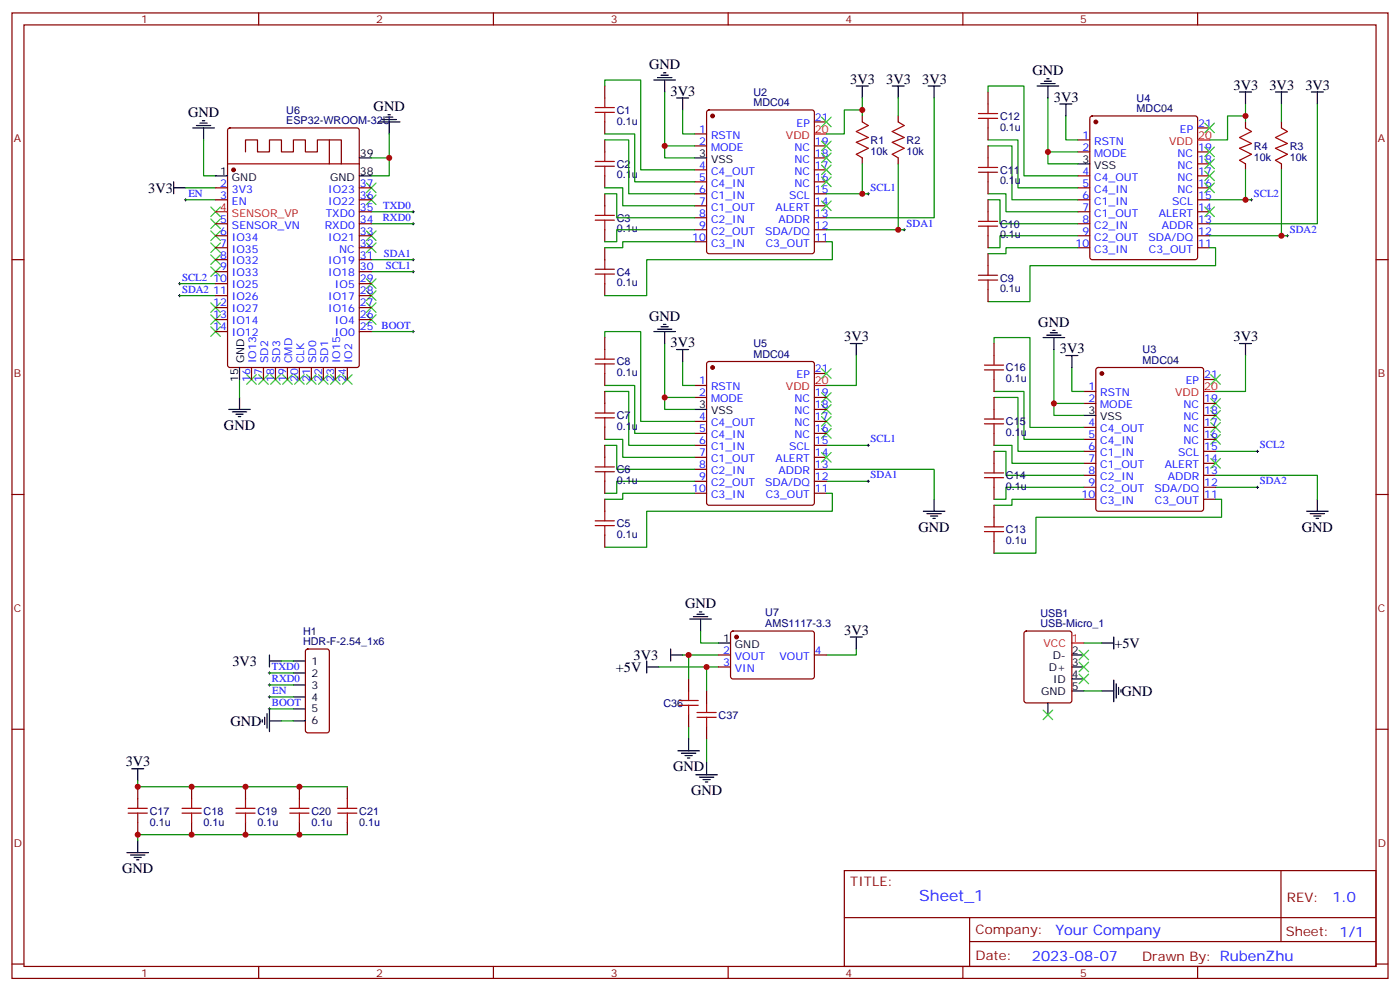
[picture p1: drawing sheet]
<svg xmlns="http://www.w3.org/2000/svg" width="412mm" height="292mm" viewBox="0 0 412 292" stroke-linecap="round" stroke-linejoin="round" font-family="sans-serif">
<g fill="none" stroke="#870000" stroke-width=".35">
<path d="M3.5 3.8h405.4v284.3h-405.4zM7.1 7.3h398.2v277.3h-398.2zM76.2 3.8v3.5M145.3 3.8v3.5M214.5 3.8v3.5M283.6 3.8v3.5M352.8 3.8v3.5M67.3 37.9l.4-.2h37.4l.7 .4v69.4l-.4 .7h-37.7l-.6-.4-.1-69.4zM178.2 25.3v3.6M178.2 35.9v3.5M204.6 39.4h3.5M208.4 32.6l.4-.2h30.4l.5 .2 .2 .5v40.9l-.2 .5-.5 .2h-30.4l-.5-.2-.2-.5v-40.9z"/>
<path d="M239.9 35.9h3.5M254 34.1v1.8M264.6 34.1v1.8M291 27.1v3.5M291 37.7v3.5M321.3 34.4l.4-.3h30.4l.5 .3 .2 .5v40.9l-.3 .5-.4 .2h-30.4l-.5-.3-.2-.4v-40.9zM352.8 37.7h3.5M366.9 35.9v1.8M377.5 35.9v1.8M63.5 55.3h3.5M63.5 58.8h3.5M67 48.3h38.8"/>
<path d="M72.3 44.7v-3.5h3.5v3.5h3.6v-3.5h3.5v3.5h3.5v-3.5h3.6v3.5h3.5v-3.5h7v7.1M97 41.2v7.1M105.8 55.3h3.6M105.8 58.8h3.6M178.2 41.2v3.5M178.2 51.8v3.5M178.2 57.1v3.5M204.6 43h3.5M204.6 50h3.5M204.6 53.6h3.5M204.6 57.1h3.5M239.9 43h3.5"/>
<path d="M239.9 50h3.5M239.9 53.6h3.5M239.9 57.1h3.5M239.9 46.5h3.5M254 46.5v1.8M264.6 46.5v1.8M291 43v3.5M291 53.6v3.5M291 58.8v3.6M317.5 41.2h3.5M317.5 44.7h3.5M317.5 51.8h3.5"/>
<path d="M317.5 55.3h3.5M317.5 58.8h3.5M352.8 44.7h3.5M352.8 51.8h3.5M352.8 55.3h3.5M352.8 58.8h3.5M352.8 48.3h3.5M366.9 48.3v1.7M377.5 48.3v1.7M3.5 76.5h3.6M63.5 76.5h3.5M63.5 65.9h3.5"/>
<path d="M63.5 69.4h3.5M63.5 73h3.5M105.8 76.5h3.6M105.8 62.4h3.6M105.8 65.9h3.6M105.8 69.4h3.6M105.8 73h3.6M178.2 67.7v3.5M178.2 73v3.5M204.6 60.6h3.5M204.6 64.1h3.5M204.6 67.7h3.5"/>
<path d="M204.6 71.2h3.5M239.9 60.6h3.5M239.9 64.1h3.5M239.9 67.7h3.5M239.9 71.2h3.5M291 69.4v3.6M291 74.7v3.5M317.5 62.4h3.5M317.5 65.9h3.5M317.5 69.4h3.5M317.5 73h3.5M352.8 62.4h3.5"/>
<path d="M352.8 65.9h3.5M352.8 69.4h3.5M352.8 73h3.5M405.3 76.5h3.6M63.5 80h3.5M63.5 83.5h3.5M63.5 87.1h3.5M63.5 90.6h3.5M63.5 94.1h3.5M63.5 97.6h3.5M105.8 80h3.6M105.8 83.5h3.6"/>
<path d="M105.8 87.1h3.6M105.8 90.6h3.6M105.8 94.1h3.6M105.8 97.6h3.6M178.2 83.5v3.6M178.2 99.4v3.5M291 85.3v3.5M74.1 108.2v3.6M77.6 108.2v3.6M81.1 108.2v3.6M84.7 108.2v3.6M88.2 108.2v3.6"/>
<path d="M91.7 108.2v3.6M95.2 108.2v3.6M98.8 108.2v3.6M102.3 108.2v3.6M178.2 110v3.5M178.2 115.3v3.5M204.6 113.5h3.5M204.6 117.1h3.5M208.4 106.7l.4-.2h30.4l.5 .2 .2 .5v40.9l-.2 .5-.5 .2h-30.4l-.5-.2-.2-.5v-40.9zM239.9 117.1h3.5M239.9 110h3.5M292.8 101.2v3.5"/>
<path d="M292.8 111.8v3.5M292.8 117.1v3.5M319.3 115.3h3.5M319.3 118.8h3.5M323 108.4l.5-.2h30.3l.5 .2 .2 .5v41l-.2 .5-.5 .2h-30.3l-.5-.3-.2-.4v-41zM354.5 118.8h3.6M354.5 111.8h3.6M178.2 125.9v3.5M178.2 131.2v3.5M204.6 124.1h3.5M204.6 127.6h3.5M204.6 131.2h3.5"/>
<path d="M204.6 134.7h3.5M204.6 138.2h3.5M239.9 124.1h3.5M239.9 127.6h3.5M239.9 131.2h3.5M239.9 134.7h3.5M239.9 138.2h3.5M239.9 120.6h3.5M292.8 127.6v3.6M292.8 132.9v3.6M319.3 125.9h3.5M319.3 129.4h3.5"/>
<path d="M319.3 132.9h3.5M319.3 136.5h3.5M319.3 140h3.5M354.5 125.9h3.6M354.5 129.4h3.6M354.5 132.9h3.6M354.5 136.5h3.6M354.5 140h3.6M354.5 122.3h3.6M3.5 145.6h3.6M178.2 141.7v3.6M178.2 147v3.6"/>
<path d="M178.2 157.6v3.5M204.6 141.7h3.5M204.6 145.3h3.5M239.9 141.7h3.5M239.9 145.3h3.5M292.8 143.5v3.5M292.8 148.8v3.5M292.8 159.4v3.5M319.3 143.5h3.5M319.3 147h3.5M354.5 143.5h3.6M354.5 147h3.6"/>
<path d="M405.3 145.6h3.6M90.2 191.3l.5-.2h5.6l.7 .5v23.5l-.4 .7h-5.9l-.7-.4v-23.6zM202.8 200v3.5M211.7 192.9h3.5M211.7 196.4h3.5M215.4 186l.5-.2 23.6 .1 .4 .6-.1 13-.6 .5-23.6-.1-.4-.7v-12.7zM239.9 192.9h3.5M301.9 186l.4-.2h12.7l.7 .5v20l-.4 .7h-13l-.6-.5-.1-20zM3.5 214.8h3.6M202.8 210.5v3.6M208.1 203.5v3.5M208.1 214.1v3.5"/>
<path d="M405.3 214.8h3.6M40.6 231.7v3.5M56.4 231.7v3.5M72.3 231.7v3.5M88.2 231.7v3.5M102.3 231.7v3.5M40.6 242.3v3.5M56.4 242.3v3.5M72.3 242.3v3.5M88.2 242.3v3.5M102.3 242.3v3.5M248.7 256.4h156.6v28.2h-156.6z"/>
<path d="M377.3 256.4v20.9M248.7 270.2h156.5M285.6 277.3h119.6M285.6 270.2v14.2M3.5 283.9h3.6M76.2 284.6v3.5M145.3 284.6v3.5M214.5 284.6v3.5M283.6 284.6v3.5M352.8 284.6v3.5M405.3 283.9h3.6"/>
</g>
<g fill="#870000" stroke="#870000" stroke-width=".35">
<circle cx="209.9" cy="34.1" r=".53"/>
<circle cx="322.8" cy="35.9" r=".53"/>
<circle cx="324.6" cy="110" r=".53"/>
<circle cx="209.9" cy="108.2" r=".53"/>
<circle cx="217" cy="187.6" r=".53"/>
<circle cx="68.8" cy="50" r=".53"/>
</g>
<g fill="none" stroke="#000" stroke-width=".35">
<path d="M56.8 37.7h6.3M57.9 37h4.2M58.9 36.3h2.1M59.6 35.6h.7M60 37.7v3.5M111.5 35.9h6.3M112.5 35.2h4.3M113.6 34.5h2.1M114.3 33.8h.7M114.7 35.9v3.5M192.6 23.6h6.4M193.7 22.9h4.2"/>
<path d="M194.7 22.2h2.1M195.4 21.4h.7M195.8 23.6v3.5M199.3 28.9h3.5M201.1 28.9v3.5M252.2 25.3h3.6M254 25.3v3.6M262.8 25.3h3.5M264.6 25.3v3.6M273.4 25.3h3.5M275.2 25.3v3.6M305.5 25.3h6.4"/>
<path d="M306.6 24.6h4.2M307.6 23.9h2.1M308.3 23.2h.7M308.7 25.3v3.6M312.2 30.6h3.5M314 30.6v3.5M365.1 27.1h3.6M366.9 27.1v3.5M375.7 27.1h3.5M377.5 27.1v3.5M386.3 27.1h3.5M388.1 27.1v3.5"/>
<path d="M51.2 55.3h3.5M51.2 53.6v3.5M63.5 51.8h3.5M105.8 46.5h3.6M105.8 51.8h3.6M204.6 46.5h3.5M317.5 48.3h3.5M192.6 97.6h6.4M193.7 96.9h4.2M194.7 96.2h2.1M195.4 95.5h.7M195.8 97.6v3.6"/>
<path d="M307.3 99.4h6.3M308.3 98.7h4.3M309.4 98h2.1M310.1 97.3h.7M310.4 99.4v3.5M70.6 108.2v3.6M70.6 117.1v3.5M199.3 102.9h3.5M201.1 102.9v3.6M250.5 101.2h3.5M252.2 101.2v3.5M314 104.7h3.5"/>
<path d="M315.7 104.7v3.5M365.1 101.2h3.6M366.9 101.2v3.5M67.4 120.6h6.3M68.4 121.3h4.3M69.5 122h2.1M70.2 122.7h.7M204.6 120.6h3.5M319.3 122.3h3.5M272 150.6h6.3M273 151.3h4.3M274.1 152h2.1"/>
<path d="M274.8 152.7h.7M275.2 147v3.6M384.9 150.6h6.3M385.9 151.3h4.3M387 152h2.1M387.7 152.7h.7M388.1 147v3.6M79.4 194.7h3.5M79.4 192.9v3.5M86.4 194.7h3.6M86.4 198.2h3.6M190.5 196.4h3.5"/>
<path d="M190.5 194.7v3.5M197.6 192.9h3.5M197.6 191.1v3.6M203.2 182.3h6.3M204.3 181.6h4.2M205.3 180.9h2.1M206 180.2h.7M206.4 182.3v3.5M211.7 189.4h3.5M250.5 187.6h3.5M252.2 187.6v3.5M315.7 192.9h3.6"/>
<path d="M315.7 196.4h3.6M315.7 200h3.6M324.6 189.4h3.5M328.1 187.6v3.5M77.3 211.9v.8M78 211.2v2.2M78.7 210.2v4.2M79.4 212.3h3.5M79.4 209.1v6.4M86.4 201.7h3.6M86.4 205.2h3.6M86.4 208.8h3.6"/>
<path d="M86.4 212.3h3.6M202.8 217.6v3.5M308.7 207v3.5M315.7 203.5h3.6M324.6 203.5h3.5M328.1 200.3v6.4M328.8 201.4v4.2M329.5 202.4v2.1M330.2 203.1v.7M38.8 226.4h3.5M40.6 226.4v3.5M199.7 221.1h6.3"/>
<path d="M200.7 221.8h4.3M201.8 222.5h2.1M202.5 223.2h.7M205 228.2h6.3M206 228.9h4.3M207.1 229.6h2.1M207.8 230.3h.7M208.1 224.6v3.6M37.4 251.1h6.3M38.5 251.8h4.2M39.5 252.5h2.1M40.2 253.2h.7"/>
<path d="M40.6 247.6v3.5"/>
</g>
<path d="M239.9 39.4h3.5M352.8 41.2h3.5M63.5 62.4h3.5M239.9 113.5h3.5M354.5 115.3h3.6M315.7 189.4h3.6" fill="none" stroke="#f00" stroke-width=".35"/>
<g fill="none" stroke="#3c3" stroke-width=".35">
<path d="M242 34.5l2.8 2.8M244.8 34.5l-2.8 2.8M354.9 36.3l2.8 2.8M357.7 36.3l-2.8 2.8M107.9 57.4l2.9 2.9M107.9 53.9l2.9 2.8M110.8 57.4l-2.9 2.9M110.8 53.9l-2.9 2.8M242 41.6l2.8 2.8M242 45.1l2.8 2.8M242 48.6l2.8 2.8M242 52.1l2.8 2.9"/>
<path d="M242 59.2l2.8 2.8M244.8 41.6l-2.8 2.8M244.8 45.1l-2.8 2.8M244.8 48.6l-2.8 2.8M244.8 52.1l-2.8 2.9M244.8 59.2l-2.8 2.8M354.9 43.3l2.8 2.8M354.9 46.8l2.8 2.9M354.9 50.4l2.8 2.8M354.9 53.9l2.8 2.8M357.7 43.3l-2.8 2.8M357.7 46.8l-2.8 2.9"/>
<path d="M357.7 50.4l-2.8 2.8M357.7 53.9l-2.8 2.8M62.1 75.1l2.8 2.8M62.1 61l2.8 2.8M62.1 64.5l2.8 2.8M62.1 68l2.8 2.8M62.1 71.5l2.8 2.9M62.1 78.6l2.8 2.8M64.9 61l-2.8 2.8M64.9 64.5l-2.8 2.8M64.9 68l-2.8 2.8M64.9 71.5l-2.8 2.9"/>
<path d="M64.9 75.1l-2.8 2.8M64.9 78.6l-2.8 2.8M107.9 71.5l2.9 2.9M107.9 68l2.9 2.8M110.8 71.5l-2.9 2.9M110.8 68l-2.9 2.8M354.9 61l2.8 2.8M357.7 61l-2.8 2.8M62.1 96.2l2.8 2.9M62.1 89.2l2.8 2.8M62.1 92.7l2.8 2.8M64.9 89.2l-2.8 2.8"/>
<path d="M64.9 92.7l-2.8 2.8M64.9 96.2l-2.8 2.9M107.9 82.1l2.9 2.8M107.9 85.7l2.9 2.8M107.9 89.2l2.9 2.8M107.9 92.7l2.9 2.8M110.8 82.1l-2.9 2.8M110.8 85.7l-2.9 2.8M110.8 89.2l-2.9 2.8M110.8 92.7l-2.9 2.8M72.7 110.3l2.8 2.9M75.5 110.3l-2.8 2.9"/>
<path d="M76.2 110.3l2.8 2.9M79 110.3l-2.8 2.9M79.7 110.3l2.8 2.9M82.5 110.3l-2.8 2.9M83.3 110.3l2.8 2.9M86.1 110.3l-2.8 2.9M86.8 110.3l2.8 2.9M89.6 110.3l-2.8 2.9M90.3 110.3l2.8 2.9M93.1 110.3l-2.8 2.9M93.8 110.3l2.9 2.9M96.7 110.3l-2.9 2.9"/>
<path d="M97.4 110.3l2.8 2.9M100.2 110.3l-2.8 2.9M100.9 110.3l2.8 2.9M103.7 110.3l-2.8 2.9M242 119.2l2.8 2.8M242 115.6l2.8 2.9M242 108.6l2.8 2.8M244.8 119.2l-2.8 2.8M244.8 115.6l-2.8 2.9M244.8 108.6l-2.8 2.8M356.7 117.4l2.8 2.8M356.7 110.3l2.8 2.9"/>
<path d="M359.5 117.4l-2.8 2.8M359.5 110.3l-2.8 2.9M242 126.2l2.8 2.8M242 122.7l2.8 2.8M242 133.3l2.8 2.8M244.8 126.2l-2.8 2.8M244.8 122.7l-2.8 2.8M244.8 133.3l-2.8 2.8M356.7 128l2.8 2.8M356.7 124.5l2.8 2.8M356.7 120.9l2.8 2.9M356.7 135l2.8 2.9"/>
<path d="M359.5 128l-2.8 2.8M359.5 124.5l-2.8 2.8M359.5 120.9l-2.8 2.9M359.5 135l-2.8 2.9M317.9 195l2.8 2.8M317.9 198.5l2.8 2.9M317.9 191.5l2.8 2.8M320.7 198.5l-2.8 2.9M320.7 195l-2.8 2.8M320.7 191.5l-2.8 2.8M307.3 209.1l2.8 2.8M310.1 209.1l-2.8 2.8"/>
</g>
<g fill="none" stroke="#000" stroke-width=".29">
<path d="M54.3 58.8h.7M54.7 58.5v.7M255.4 57.1h.7M255.8 56.7v.7M368.3 58.8h.7M368.7 58.5v.7M121.4 62.4h.7M121.4 65.9h.7M121.4 76.5h.7M121.7 62v.7M121.7 65.5v.8M121.7 76.1v.7"/>
<path d="M121.7 79.7v.7M266 67.7h.7M266.3 67.3v.7M378.9 69.4h.7M379.2 69.1v.7M52.6 83.5h.7M52.6 87.1h.7M52.9 83.2v.7M52.9 86.7v.7M121.4 97.6h.7M121.4 80h.7M121.7 97.3v.7"/>
<path d="M255.4 131.2h.7M255.8 130.8v.7M370.1 132.9h.7M370.4 132.6v.7M255.4 141.7h.7M255.8 141.4v.7M370.1 143.5h.7M370.4 143.2v.7M79 198.2h.7M79.4 197.8v.7M79 201.7h.7M79 205.2h.7"/>
<path d="M79 208.8h.7M79.4 201.4v.7M79.4 204.9v.7M79.4 208.4v.7"/>
</g>
<g fill="none" stroke="#008700" stroke-width=".35">
<path d="M114.7 39.4v12.4h-5.3M178.2 25.3v-1.7h10.5v26.4h15.9M178.2 39.4h8.8v14.2h17.6M195.8 27.1v19.4h8.8M201.1 32.4v7h3.5M254 32.4h-5.3v7h-5.3M254 28.9v5.2M264.6 28.9v5.2M275.2 28.9v35.2h-31.8M291 27.1v-1.8h10.6v26.5h15.9M308.7 28.9v19.4h8.8M314 34.1v7.1h3.5"/>
<path d="M366.9 34.1h-5.3v7.1h-5.3M366.9 30.6v5.3M377.5 30.6v5.3M388.1 30.6v35.3h-31.8M54.7 58.8h8.8M54.7 55.3h8.8M60 41.2v10.6h3.5M109.4 46.5h5.3M178.2 41.2h7v15.9h19.4M178.2 55.3h5.2v5.3h21.2M178.2 57.1h3.5v7h22.9M195.8 43h8.8"/>
<path d="M243.4 57.1h12.4M254 48.3v8.8M264.6 48.3v19.4M291 58.8h3.6v7.1h22.9M291 57.1h5.3v5.3h21.2M291 43h7.1v15.8h19.4M291 41.2h8.9v14.1h17.6M308.7 44.7h8.8M356.3 58.8h12.4M366.9 50v8.8M377.5 50v19.4M109.4 65.9h12.3"/>
<path d="M109.4 62.4h12.3M109.4 76.5h12.3M204.6 67.7h-22.9v3.5h-3.5M204.6 71.2h-21.2v1.8h-5.2M243.4 71.2h1.8v5.3h-54.7v10.6h-12.3M243.4 67.7h22.9M317.5 73h-21.2v1.7h-5.3M317.5 69.4h-22.9v3.6h-3.6M356.3 73h1.8v5.2h-54.7v10.6h-12.4M356.3 69.4h22.9M52.9 87.1h10.6M52.9 83.5h10.6"/>
<path d="M109.4 97.6h12.3M109.4 80h12.3M178.2 99.4v-1.8h10.5v26.5h15.9M70.6 111.8v5.3M178.2 115.3h7v15.9h19.4M178.2 113.5h8.8v14.1h17.6M195.8 101.2v19.4h8.8M195.8 117.1h8.8M201.1 106.5v7h3.5M252.2 104.7v8.8h-8.8M292.8 117.1h7.1v15.8h19.4M292.8 115.3h8.8v14.1h17.7"/>
<path d="M292.8 101.2v-1.8h10.6v26.5h15.9M310.4 102.9v19.4h8.9M310.4 118.8h8.9M315.7 108.2v7.1h3.6M366.9 104.7v10.6h-8.8M178.2 131.2h3.5v7h22.9M178.2 129.4h5.2v5.3h21.2M243.4 138.2h31.8v8.8M243.4 131.2h12.4M292.8 132.9h3.5v7.1h23M292.8 131.2h5.3v5.3h21.2M358.1 140h30v7"/>
<path d="M358.1 132.9h12.3M204.6 145.3h-21.2v1.7h-5.2M204.6 141.7h-22.9v3.6h-3.5M243.4 145.3h1.8v5.3h-54.7v10.5h-12.3M243.4 141.7h12.4M319.3 147h-21.2v1.8h-5.3M319.3 143.5h-23v3.5h-3.5M358.1 147h1.7v5.3h-54.6v10.6h-12.4M358.1 143.5h12.3M79.4 198.2h7M82.9 194.7h3.5M194 196.4h17.7"/>
<path d="M201.1 192.9h10.6M202.8 192.9v7.1M206.4 185.8v3.6h5.3M208.1 196.4v7.1M252.2 191.1v1.8h-8.8M319.3 189.4h5.3M79.4 201.7h7M79.4 205.2h7M79.4 208.8h7M82.9 212.3h3.5M202.8 214.1v3.5M208.1 217.6v7"/>
<path d="M319.3 203.5h5.3M40.6 229.9v1.8h61.7M102.3 245.8h-61.7v1.8"/>
</g>
<g fill="none" stroke="#a10000" stroke-width=".35">
<path d="M175.3 33.1h5.7M175.3 31.7h5.7M178.2 28.9v2.8M178.2 33.1v2.8M254 35.9l1.8 1.1-3.6 1.7 3.6 1.8-3.6 1.4 3.6 1.8-3.6 1.7 1.8 1.1M264.6 35.9l1.7 1.1-3.5 1.7 3.5 1.8-3.5 1.4 3.5 1.8-3.5 1.7 1.8 1.1M288.2 34.9h5.7M288.2 33.4h5.7M291 30.6v2.8M291 34.9v2.8M366.9 37.7l1.8 1-3.6 1.8 3.6 1.8-3.6 1.4 3.6 1.7-3.6 1.8 1.8 1.1M377.5 37.7l1.7 1-3.5 1.8 3.5 1.8-3.5 1.4 3.5 1.7-3.5 1.8 1.8 1.1"/>
<path d="M175.3 49h5.7M175.3 47.6h5.7M178.2 44.7v2.9M178.2 49v2.8M288.2 50.7h5.7M288.2 49.3h5.7M291 46.5v2.8M291 50.7v2.9M175.3 64.8h5.7M175.3 63.4h5.7M175.3 79.3h5.7M178.2 60.6v2.8"/>
<path d="M178.2 64.8v2.9M178.2 76.5v2.8M288.2 66.6h5.7M288.2 65.2h5.7M291 62.4v2.8M291 66.6v2.8M291 78.2v2.9M175.3 80.7h5.7M178.2 80.7v2.8M288.2 82.5h5.7M288.2 81.1h5.7M291 82.5v2.8"/>
<path d="M175.3 107.2h5.7M175.3 105.8h5.7M178.2 102.9v2.9M178.2 107.2v2.8M178.2 118.8v2.8M290 108.9h5.6M290 107.5h5.6M292.8 104.7v2.8M292.8 108.9v2.9M175.3 138.9h5.7M175.3 137.5h5.7M175.3 123h5.7"/>
<path d="M175.3 121.6h5.7M178.2 123v2.9M178.2 134.7v2.8M178.2 138.9v2.8M290 139.3h5.6M290 124.8h5.6M290 123.4h5.6M292.8 120.6v2.8M292.8 124.8v2.8M292.8 136.5v2.8M175.3 154.8h5.7M175.3 153.4h5.7"/>
<path d="M178.2 150.6v2.8M178.2 154.8v2.8M290 156.6h5.6M290 155.2h5.6M290 140.7h5.6M292.8 140.7v2.8M292.8 152.3v2.9M292.8 156.6v2.8M200 207.7h5.7M200 206.3h5.7M202.8 203.5v2.8M202.8 207.7v2.8"/>
<path d="M205.3 211.2h5.7M205.3 209.8h5.7M208.1 207v2.8M208.1 211.2v2.9M37.7 239.5h5.7M37.7 238.1h5.7M40.6 235.2v2.9M40.6 239.5v2.8M53.6 239.5h5.7M53.6 238.1h5.7M56.4 235.2v2.9M56.4 239.5v2.8"/>
<path d="M69.5 239.5h5.6M69.5 238.1h5.6M72.3 235.2v2.9M72.3 239.5v2.8M85.4 239.5h5.6M85.4 238.1h5.6M88.2 235.2v2.9M88.2 239.5v2.8M99.5 239.5h5.6M99.5 238.1h5.6M102.3 235.2v2.9M102.3 239.5v2.8"/>
</g>
<g fill="#c00">
<circle cx="264.6" cy="67.7" r=".88"/>
<circle cx="254" cy="57.1" r=".88"/>
<circle cx="377.5" cy="69.4" r=".88"/>
<circle cx="366.9" cy="58.8" r=".88"/>
<circle cx="202.8" cy="192.9" r=".88"/>
<circle cx="208.1" cy="196.4" r=".88"/>
<circle cx="254" cy="32.4" r=".88"/>
<circle cx="366.9" cy="34.1" r=".88"/>
<circle cx="195.8" cy="43" r=".88"/>
<circle cx="195.8" cy="117.1" r=".88"/>
<circle cx="310.4" cy="118.8" r=".88"/>
<circle cx="308.7" cy="44.7" r=".88"/>
<circle cx="40.6" cy="231.7" r=".88"/>
<circle cx="56.4" cy="231.7" r=".88"/>
<circle cx="72.3" cy="231.7" r=".88"/>
<circle cx="88.2" cy="231.7" r=".88"/>
<circle cx="40.6" cy="245.8" r=".88"/>
<circle cx="56.4" cy="245.8" r=".88"/>
<circle cx="72.3" cy="245.8" r=".88"/>
<circle cx="88.2" cy="245.8" r=".88"/>
<circle cx="114.7" cy="46.5" r=".88"/>
</g>
<text font-size="4.6" fill="#00f" x="270.8" y="265.4">Sheet_1</text>
<g font-size="4.2">
<text x="191.2" y="20.4">GND</text>
<text x="304.1" y="22.2">GND</text>
<text x="197.6" y="28.2">3V3</text>
<text x="250.5" y="24.6">3V3</text>
<text x="261.1" y="24.6">3V3</text>
<text x="271.6" y="24.6">3V3</text>
<text x="310.4" y="29.9">3V3</text>
<text x="363.4" y="26.4">3V3</text>
<text x="373.9" y="26.4">3V3</text>
<text x="384.5" y="26.4">3V3</text>
<text x="55.4" y="34.5">GND</text>
<text x="110.1" y="32.7">GND</text>
<text x="43.7" y="56.7">3V3</text>
<text x="191.2" y="94.5">GND</text>
<text x="248.7" y="100.5">3V3</text>
<text x="305.9" y="96.2">GND</text>
<text x="363.4" y="100.5">3V3</text>
<text x="197.6" y="102.2">3V3</text>
<text x="312.2" y="104">3V3</text>
<text x="66" y="126.6">GND</text>
<text x="270.6" y="156.6">GND</text>
<text x="383.5" y="156.6">GND</text>
<text x="201.8" y="179.1">GND</text>
<text x="248.7" y="186.9">3V3</text>
<text x="328.3" y="190.8">+5V</text>
<text x="68.5" y="196.1">3V3</text>
<text x="181.4" y="197.9">+5V</text>
<text x="186.6" y="194.3">3V3</text>
<text x="330.4" y="204.9">GND</text>
<text x="67.9" y="213.7">GND</text>
<text x="37" y="225.7">3V3</text>
<text x="198.3" y="227.2">GND</text>
<text x="203.6" y="234.2">GND</text>
<text x="36" y="257.2">GND</text>
</g>
<g font-size="4.2" fill="#00f">
<text x="392.5" y="265.7">1.0</text>
<text x="310.9" y="275.2">Your Company</text>
<text x="304" y="283">2023-08-07</text>
</g>
<g font-size="3.9" fill="#800">
<text x="250.5" y="261">TITLE:</text>
<text x="379.1" y="265.7">REV:</text>
<text x="287.4" y="275.2">Company:</text>
<text x="378.7" y="275.8">Sheet: 1/1</text>
<text x="287.4" y="282.9">Date:</text>
<text x="336.4" y="282.9">Drawn By: RubenZhu</text>
</g>
<g font-size="3.2" fill="#800">
<text x="41.6" y="6.8">1</text>
<text x="110.8" y="6.8">2</text>
<text x="179.9" y="6.8">3</text>
<text x="249.1" y="6.8">4</text>
<text x="318.2" y="6.8">5</text>
<text x="4.1" y="41.9">A</text>
<text x="405.9" y="41.9">A</text>
<text x="4.1" y="111.1">B</text>
<text x="405.9" y="111.1">B</text>
<text x="4.1" y="180.2">C</text>
<text x="405.9" y="180.2">C</text>
<text x="4.1" y="249.3">D</text>
<text x="405.9" y="249.3">D</text>
<text x="41.6" y="287.6">1</text>
<text x="110.8" y="287.6">2</text>
<text x="179.9" y="287.6">3</text>
<text x="249.1" y="287.6">4</text>
<text x="318.2" y="287.6">5</text>
</g>
<g font-size="3.2" fill="#000080">
<text x="221.9" y="28.2">U2</text>
<text x="334.8" y="29.9">U4</text>
<text x="84.3" y="33.4">U6</text>
<text x="181.7" y="33.5">C1</text>
<text x="221.9" y="31.3">MDC04</text>
<text x="294.6" y="35.3">C12</text>
<text x="334.8" y="33.1">MDC04</text>
<text x="84.3" y="36.6">ESP32-WROOM-32U</text>
<text x="181.7" y="36.7">0.1u</text>
<text x="294.6" y="38.4">0.1u</text>
<text x="256.5" y="45.5">10k</text>
<text x="256.5" y="42.3">R1</text>
<text x="267.1" y="45.5">10k</text>
<text x="267.1" y="42.3">R2</text>
<text x="369.4" y="47.3">10k</text>
<text x="369.4" y="44.1">R4</text>
<text x="379.9" y="47.3">10k</text>
<text x="379.9" y="44.1">R3</text>
<text x="181.7" y="52.6">0.1u</text>
<text x="181.7" y="49.4">C2</text>
<text x="294.6" y="51.2">C11</text>
<text x="294.6" y="54.3">0.1u</text>
<text x="181.7" y="65.3">C3</text>
<text x="181.7" y="68.4">0.1u</text>
<text x="294.6" y="70.2">0.1u</text>
<text x="294.6" y="67">C10</text>
<text x="181.7" y="81.1">C4</text>
<text x="294.6" y="82.9">C9</text>
<text x="181.7" y="84.3">0.1u</text>
<text x="294.6" y="86.1">0.1u</text>
<text x="181.7" y="107.6">C8</text>
<text x="221.9" y="105.4">MDC04</text>
<text x="221.9" y="102.2">U5</text>
<text x="336.6" y="107.2">MDC04</text>
<text x="336.6" y="104">U3</text>
<text x="181.7" y="110.8">0.1u</text>
<text x="296.3" y="112.5">0.1u</text>
<text x="296.3" y="109.4">C16</text>
<text x="181.7" y="123.5">C7</text>
<text x="296.3" y="125.2">C15</text>
<text x="181.7" y="126.6">0.1u</text>
<text x="296.3" y="128.4">0.1u</text>
<text x="181.7" y="142.5">0.1u</text>
<text x="181.7" y="139.4">C6</text>
<text x="296.3" y="141.1">C14</text>
<text x="296.3" y="144.3">0.1u</text>
<text x="181.7" y="155.2">C5</text>
<text x="181.7" y="158.4">0.1u</text>
<text x="296.3" y="160.2">0.1u</text>
<text x="296.3" y="157">C13</text>
<text x="225.4" y="184.6">AMS1117-3.3</text>
<text x="225.4" y="181.5">U7</text>
<text x="306.5" y="184.8">USB-Micro_1</text>
<text x="306.5" y="181.6">USB1</text>
<text x="89.3" y="186.9">H1</text>
<text x="89.3" y="190.1">HDR-F-2.54_1x6</text>
<text x="195.5" y="208.2">C36</text>
<text x="211.7" y="211.7">C37</text>
<text x="44.1" y="239.9">C17</text>
<text x="60" y="239.9">C18</text>
<text x="75.8" y="239.9">C19</text>
<text x="91.7" y="239.9">C20</text>
<text x="105.8" y="239.9">C21</text>
<text x="44.1" y="243.1">0.1u</text>
<text x="60" y="243.1">0.1u</text>
<text x="75.8" y="243.1">0.1u</text>
<text x="91.7" y="243.1">0.1u</text>
<text x="105.8" y="243.1">0.1u</text>
</g>
<g font-size="3.2" fill="#00f">
<text x="240.1" y="35.6">21</text>
<text x="205.9" y="39.1">1</text>
<text x="209.4" y="40.9">RSTN</text>
<text x="234.7" y="37.3">EP</text>
<text x="318.8" y="40.9">1</text>
<text x="347.5" y="39.1">EP</text>
<text x="353" y="37.3">21</text>
<text x="205.9" y="42.6">2</text>
<text x="209.4" y="44.4">MODE</text>
<text x="234" y="47.9">NC</text>
<text x="234" y="44.4">NC</text>
<text x="240.1" y="46.1">18</text>
<text x="240.1" y="42.6">19</text>
<text x="318.8" y="44.4">2</text>
<text x="322.3" y="42.6">RSTN</text>
<text x="322.3" y="46.1">MODE</text>
<text x="346.9" y="46.1">NC</text>
<text x="353" y="47.9">18</text>
<text x="353" y="44.4">19</text>
<text x="205.9" y="49.7">4</text>
<text x="205.9" y="53.2">5</text>
<text x="209.4" y="51.4">C4_OUT</text>
<text x="234" y="51.4">NC</text>
<text x="240.1" y="53.2">16</text>
<text x="240.1" y="49.7">17</text>
<text x="318.8" y="51.4">4</text>
<text x="322.3" y="53.2">C4_OUT</text>
<text x="346.9" y="53.2">NC</text>
<text x="346.9" y="49.7">NC</text>
<text x="353" y="51.4">17</text>
<text x="55.5" y="58">EN</text>
<text x="64.8" y="55">2</text>
<text x="64.8" y="58.5">3</text>
<text x="68.3" y="56.7">3V3</text>
<text x="96.7" y="56.7">IO23</text>
<text x="106" y="58.5">36</text>
<text x="106" y="55">37</text>
<text x="205.9" y="56.7">6</text>
<text x="209.4" y="55">C4_IN</text>
<text x="209.4" y="58.5">C1_IN</text>
<text x="232.4" y="58.5">SCL</text>
<text x="234" y="55">NC</text>
<text x="240.1" y="56.7">15</text>
<text x="256.5" y="56.2">SCL1</text>
<text x="318.8" y="55">5</text>
<text x="318.8" y="58.5">6</text>
<text x="322.3" y="56.7">C4_IN</text>
<text x="346.9" y="56.7">NC</text>
<text x="353" y="58.5">15</text>
<text x="353" y="55">16</text>
<text x="369.4" y="58">SCL2</text>
<text x="64.8" y="65.5">5</text>
<text x="68.3" y="60.3">EN</text>
<text x="95.9" y="63.8">TXD0</text>
<text x="96.7" y="60.3">IO22</text>
<text x="106" y="65.5">34</text>
<text x="106" y="62">35</text>
<text x="112.7" y="65">RXD0</text>
<text x="112.9" y="61.5">TXD0</text>
<text x="205.9" y="60.3">7</text>
<text x="205.9" y="63.8">8</text>
<text x="209.4" y="62">C1_OUT</text>
<text x="209.4" y="65.5">C2_IN</text>
<text x="228.5" y="62">ALERT</text>
<text x="229.3" y="65.5">ADDR</text>
<text x="240.1" y="63.8">13</text>
<text x="240.1" y="60.3">14</text>
<text x="318.8" y="62">7</text>
<text x="318.8" y="65.5">8</text>
<text x="322.3" y="60.3">C1_IN</text>
<text x="322.3" y="63.8">C1_OUT</text>
<text x="341.4" y="63.8">ALERT</text>
<text x="345.3" y="60.3">SCL</text>
<text x="353" y="65.5">13</text>
<text x="353" y="62">14</text>
<text x="64.8" y="69.1">6</text>
<text x="68.3" y="67.3">SENSOR_VN</text>
<text x="68.3" y="70.8">IO34</text>
<text x="95.7" y="67.3">RXD0</text>
<text x="96.7" y="70.8">IO21</text>
<text x="106" y="69.1">33</text>
<text x="203.9" y="70.8">10</text>
<text x="205.9" y="67.3">9</text>
<text x="209.4" y="69.1">C2_OUT</text>
<text x="225.4" y="69.1">SDA/DQ</text>
<text x="240.1" y="70.8">11</text>
<text x="240.1" y="67.3">12</text>
<text x="267.1" y="66.8">SDA1</text>
<text x="318.8" y="69.1">9</text>
<text x="322.3" y="67.3">C2_IN</text>
<text x="322.3" y="70.8">C2_OUT</text>
<text x="338.3" y="70.8">SDA/DQ</text>
<text x="342.2" y="67.3">ADDR</text>
<text x="353" y="69.1">12</text>
<text x="379.9" y="68.5">SDA2</text>
<text x="64.8" y="72.6">7</text>
<text x="64.8" y="76.1">8</text>
<text x="68.3" y="74.4">IO35</text>
<text x="68.3" y="77.9">IO32</text>
<text x="96.7" y="77.9">IO19</text>
<text x="99.9" y="74.4">NC</text>
<text x="106" y="76.1">31</text>
<text x="106" y="72.6">32</text>
<text x="113.1" y="75.6">SDA1</text>
<text x="209.4" y="72.6">C3_IN</text>
<text x="225.6" y="72.6">C3_OUT</text>
<text x="316.8" y="72.6">10</text>
<text x="322.3" y="74.4">C3_IN</text>
<text x="338.4" y="74.4">C3_OUT</text>
<text x="353" y="72.6">11</text>
<text x="53.6" y="82.7">SCL2</text>
<text x="62.8" y="83.2">10</text>
<text x="64.8" y="79.7">9</text>
<text x="68.3" y="81.4">IO33</text>
<text x="96.7" y="81.4">IO18</text>
<text x="106" y="83.2">29</text>
<text x="106" y="79.7">30</text>
<text x="113.6" y="79.1">SCL1</text>
<text x="53.6" y="86.2">SDA2</text>
<text x="62.8" y="86.7">11</text>
<text x="68.3" y="84.9">IO25</text>
<text x="68.3" y="88.5">IO26</text>
<text x="96.7" y="88.5">IO17</text>
<text x="98.7" y="84.9">IO5</text>
<text x="106" y="86.7">28</text>
<text x="62.8" y="90.2">12</text>
<text x="62.8" y="93.8">13</text>
<text x="68.3" y="92">IO27</text>
<text x="68.3" y="95.5">IO14</text>
<text x="96.7" y="92">IO16</text>
<text x="98.7" y="95.5">IO4</text>
<text x="106" y="93.8">26</text>
<text x="106" y="90.2">27</text>
<text x="62.8" y="97.3">14</text>
<text x="68.3" y="99.1">IO12</text>
<text x="98.7" y="99.1">IO0</text>
<text x="106" y="97.3">25</text>
<text x="112.4" y="96.8">BOOT</text>
<text x="75.5" y="106.9" transform="rotate(-90 75.5 106.9)">IO13</text>
<text x="79" y="106.9" transform="rotate(-90 79 106.9)">SD2</text>
<text x="82.5" y="106.9" transform="rotate(-90 82.5 106.9)">SD3</text>
<text x="86.1" y="106.9" transform="rotate(-90 86.1 106.9)">CMD</text>
<text x="89.6" y="106.9" transform="rotate(-90 89.6 106.9)">CLK</text>
<text x="93.1" y="106.9" transform="rotate(-90 93.1 106.9)">SD0</text>
<text x="96.7" y="106.9" transform="rotate(-90 96.7 106.9)">SD1</text>
<text x="100.2" y="106.9" transform="rotate(-90 100.2 106.9)">IO15</text>
<text x="103.7" y="106.9" transform="rotate(-90 103.7 106.9)">IO2</text>
<text x="73.7" y="112.4" transform="rotate(-90 73.7 112.4)">16</text>
<text x="77.3" y="112.4" transform="rotate(-90 77.3 112.4)">17</text>
<text x="80.8" y="112.4" transform="rotate(-90 80.8 112.4)">18</text>
<text x="84.3" y="112.4" transform="rotate(-90 84.3 112.4)">19</text>
<text x="87.8" y="112.4" transform="rotate(-90 87.8 112.4)">20</text>
<text x="91.4" y="112.4" transform="rotate(-90 91.4 112.4)">21</text>
<text x="94.9" y="112.4" transform="rotate(-90 94.9 112.4)">22</text>
<text x="98.4" y="112.4" transform="rotate(-90 98.4 112.4)">23</text>
<text x="102" y="112.4" transform="rotate(-90 102 112.4)">24</text>
<text x="205.9" y="113.2">1</text>
<text x="234.7" y="111.4">EP</text>
<text x="240.1" y="109.6">21</text>
<text x="349.3" y="113.2">EP</text>
<text x="354.7" y="111.4">21</text>
<text x="205.9" y="116.7">2</text>
<text x="209.4" y="114.9">RSTN</text>
<text x="209.4" y="118.5">MODE</text>
<text x="234" y="118.5">NC</text>
<text x="240.1" y="116.7">19</text>
<text x="320.6" y="114.9">1</text>
<text x="320.6" y="118.5">2</text>
<text x="324.1" y="116.7">RSTN</text>
<text x="354.7" y="118.5">19</text>
<text x="205.9" y="123.8">4</text>
<text x="209.4" y="125.5">C4_OUT</text>
<text x="234" y="125.5">NC</text>
<text x="234" y="122">NC</text>
<text x="240.1" y="123.8">17</text>
<text x="240.1" y="120.2">18</text>
<text x="320.6" y="125.5">4</text>
<text x="324.1" y="120.2">MODE</text>
<text x="348.6" y="123.8">NC</text>
<text x="348.6" y="120.2">NC</text>
<text x="354.7" y="125.5">17</text>
<text x="354.7" y="122">18</text>
<text x="205.9" y="127.3">5</text>
<text x="205.9" y="130.8">6</text>
<text x="209.4" y="129">C4_IN</text>
<text x="234" y="129">NC</text>
<text x="240.1" y="130.8">15</text>
<text x="240.1" y="127.3">16</text>
<text x="256.5" y="130.3">SCL1</text>
<text x="320.6" y="129">5</text>
<text x="324.1" y="127.3">C4_OUT</text>
<text x="324.1" y="130.8">C4_IN</text>
<text x="348.6" y="130.8">NC</text>
<text x="348.6" y="127.3">NC</text>
<text x="354.7" y="129">16</text>
<text x="205.9" y="134.3">7</text>
<text x="205.9" y="137.9">8</text>
<text x="209.4" y="132.6">C1_IN</text>
<text x="209.4" y="136.1">C1_OUT</text>
<text x="228.5" y="136.1">ALERT</text>
<text x="232.4" y="132.6">SCL</text>
<text x="240.1" y="137.9">13</text>
<text x="240.1" y="134.3">14</text>
<text x="320.6" y="132.6">6</text>
<text x="320.6" y="136.1">7</text>
<text x="324.1" y="134.3">C1_IN</text>
<text x="324.1" y="137.9">C1_OUT</text>
<text x="343.1" y="137.9">ALERT</text>
<text x="347.1" y="134.3">SCL</text>
<text x="354.7" y="136.1">14</text>
<text x="354.7" y="132.6">15</text>
<text x="371.1" y="132">SCL2</text>
<text x="205.9" y="141.4">9</text>
<text x="209.4" y="139.6">C2_IN</text>
<text x="209.4" y="143.2">C2_OUT</text>
<text x="225.4" y="143.2">SDA/DQ</text>
<text x="229.3" y="139.6">ADDR</text>
<text x="240.1" y="141.4">12</text>
<text x="256.5" y="140.9">SDA1</text>
<text x="320.6" y="139.6">8</text>
<text x="320.6" y="143.2">9</text>
<text x="324.1" y="141.4">C2_IN</text>
<text x="344" y="141.4">ADDR</text>
<text x="354.7" y="143.2">12</text>
<text x="354.7" y="139.6">13</text>
<text x="371.1" y="142.6">SDA2</text>
<text x="203.9" y="144.9">10</text>
<text x="209.4" y="146.7">C3_IN</text>
<text x="225.6" y="146.7">C3_OUT</text>
<text x="240.1" y="144.9">11</text>
<text x="318.6" y="146.7">10</text>
<text x="324.1" y="144.9">C2_OUT</text>
<text x="324.1" y="148.4">C3_IN</text>
<text x="340.1" y="144.9">SDA/DQ</text>
<text x="340.2" y="148.4">C3_OUT</text>
<text x="354.7" y="146.7">11</text>
<text x="80.1" y="197.3">TXD0</text>
<text x="213" y="192.5">2</text>
<text x="213" y="196.1">3</text>
<text x="216.5" y="194.3">VOUT</text>
<text x="216.5" y="197.8">VIN</text>
<text x="229.6" y="194.3">VOUT</text>
<text x="240.1" y="192.5">4</text>
<text x="80.1" y="200.8">RXD0</text>
<text x="80.1" y="207.9">BOOT</text>
<text x="80.2" y="204.4">EN</text>
</g>
<g font-size="3.2" fill="#f00">
<text x="231.5" y="40.9">VDD</text>
<text x="240.1" y="39.1">20</text>
<text x="353" y="40.9">20</text>
<text x="344.4" y="42.6">VDD</text>
<text x="64.8" y="62">4</text>
<text x="68.3" y="63.8">SENSOR_VP</text>
<text x="240.1" y="113.2">20</text>
<text x="231.5" y="114.9">VDD</text>
<text x="346.2" y="116.7">VDD</text>
<text x="354.7" y="114.9">20</text>
<text x="307.4" y="190.4">VCC</text>
<text x="315.7" y="189">1</text>
</g>
<g font-size="3.2">
<text x="106" y="46.1">39</text>
<text x="205.9" y="46.1">3</text>
<text x="209.4" y="47.9">VSS</text>
<text x="318.8" y="47.9">3</text>
<text x="64.8" y="51.4">1</text>
<text x="68.3" y="53.2">GND</text>
<text x="97.2" y="53.2">GND</text>
<text x="106" y="51.4">38</text>
<text x="322.3" y="49.7">VSS</text>
<text x="72" y="106.9" transform="rotate(-90 72 106.9)">GND</text>
<text x="70.2" y="112.4" transform="rotate(-90 70.2 112.4)">15</text>
<text x="205.9" y="120.2">3</text>
<text x="209.4" y="122">VSS</text>
<text x="320.6" y="122">3</text>
<text x="324.1" y="123.8">VSS</text>
<text x="213" y="189">1</text>
<text x="216.5" y="190.8">GND</text>
<text x="91.7" y="195.7">1</text>
<text x="308.9" y="197.5">D+</text>
<text x="310.1" y="194">D-</text>
<text x="315.7" y="196.1">3</text>
<text x="315.7" y="192.5">2</text>
<text x="91.7" y="199.2">2</text>
<text x="91.7" y="202.8">3</text>
<text x="310.2" y="201">ID</text>
<text x="315.7" y="203.1">5</text>
<text x="315.7" y="199.6">4</text>
<text x="91.7" y="206.3">4</text>
<text x="91.7" y="209.8">5</text>
<text x="306.7" y="204.5">GND</text>
<text x="91.7" y="213.4">6</text>
</g>
</svg>
